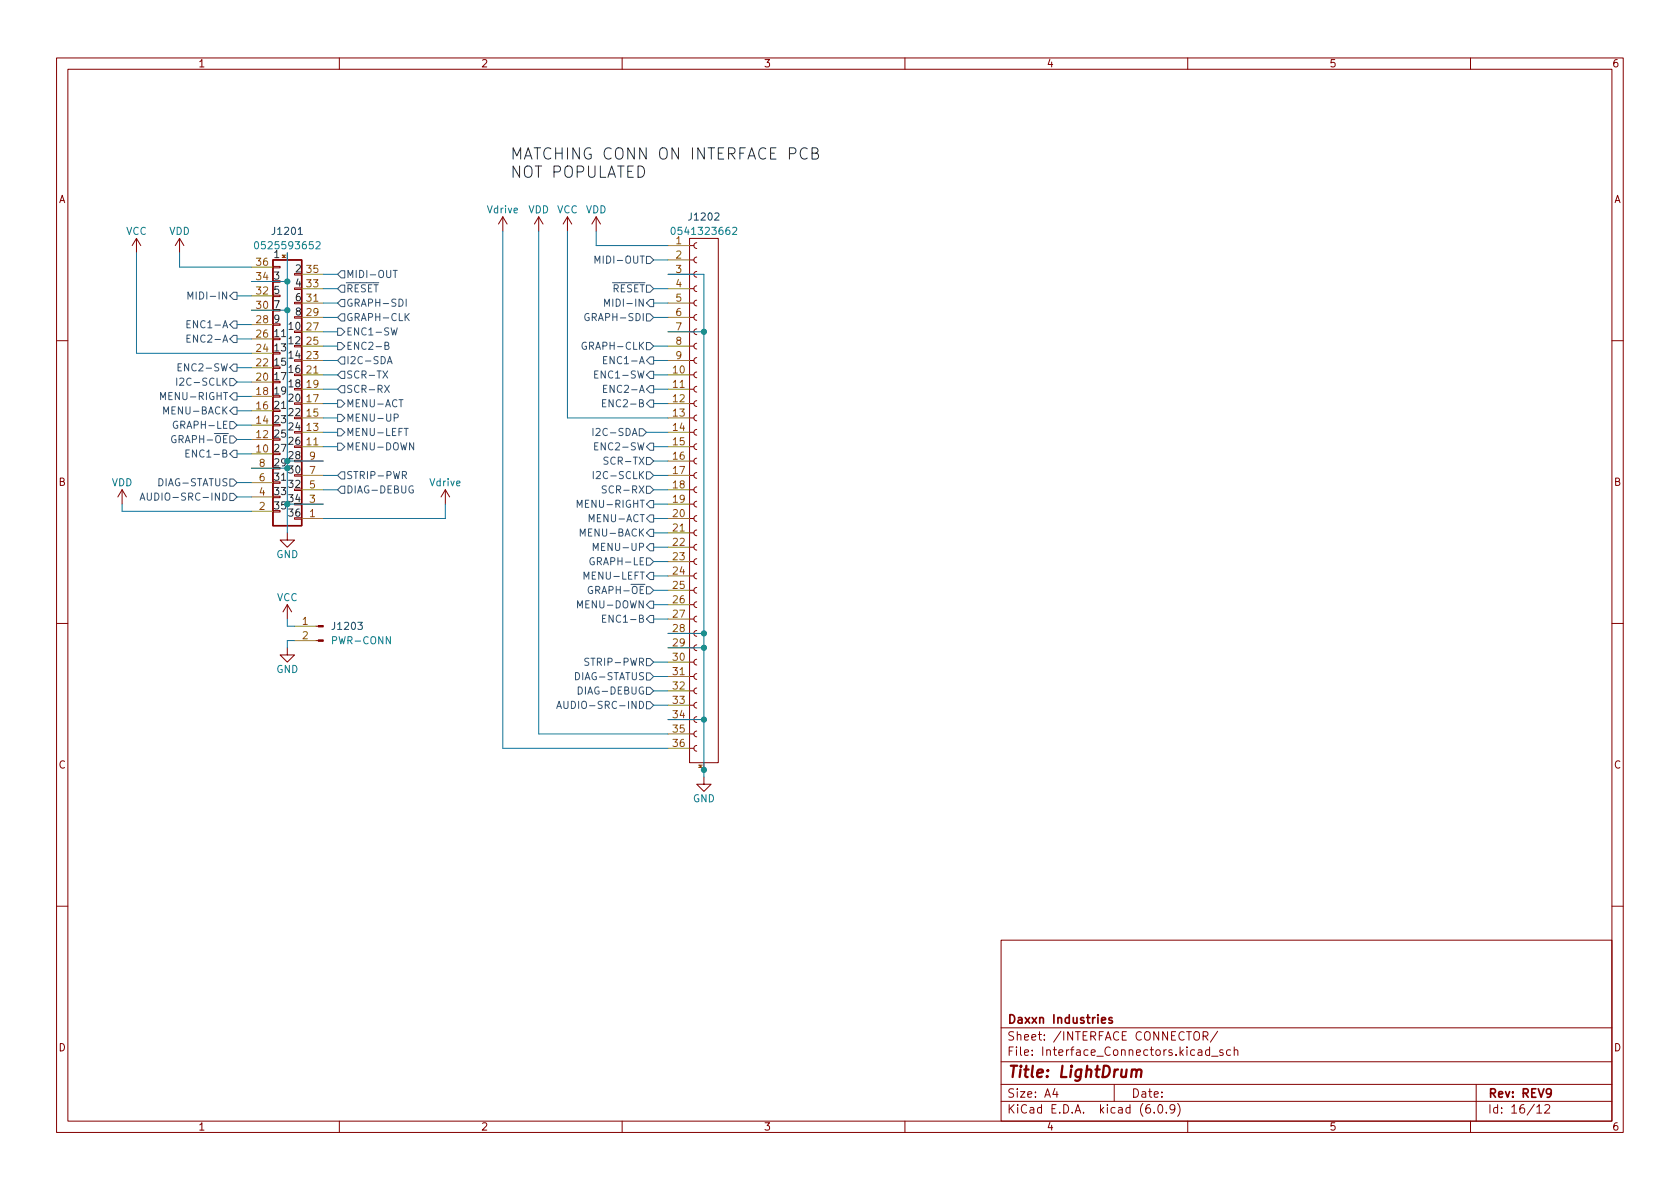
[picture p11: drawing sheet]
<svg xmlns="http://www.w3.org/2000/svg" width="297mm" height="210mm" viewBox="0 0 297 210" stroke-linecap="round" stroke-linejoin="round" font-family="sans-serif">
<g fill="none" stroke="#840000" stroke-width=".18">
<path d="M10 10.2h277v190.1h-277zM12 12.2h273v186.1h-273zM60 10.2v2M110 10.2v2M160 10.2v2M210 10.2v2M260 10.2v2M88.9 38.3l-.8 1.3M88.9 38.3v2.6M88.9 38.3l.8 1.3M95.2 38.3l-.7 1.3M95.2 38.3v2.6"/>
<path d="M95.2 38.3l.8 1.3M100.3 38.3l-.7 1.3M100.3 38.3v2.6M100.3 38.3l.8 1.3M105.4 38.3l-.8 1.3M105.4 38.3v2.6M105.4 38.3l.8 1.3M24.1 42.2l-.7 1.2M24.1 42.2v2.5M24.1 42.2l.8 1.2M31.7 42.2l-.7 1.2M31.7 42.2v2.5"/>
<path d="M31.7 42.2l.8 1.2M48.3 47.1h1.2v.3h-1.2zM121.9 42.2h5.1v92.7h-5.1zM121.9 58.7h.8M121.9 56.1h.8M121.9 53.6h.8M121.9 51h.8M121.9 48.5h.8M121.9 46h.8M121.9 43.4h.8M123.2 58.2l-.4 .1-.1 .4 .1 .3 .4 .2M123.2 55.6l-.4 .2-.1 .3 .1 .4 .4 .1"/>
<path d="M123.2 53.1l-.4 .1-.1 .4 .1 .3 .4 .2M123.2 50.5l-.4 .2-.1 .3 .1 .4 .4 .2M123.2 48l-.4 .1-.1 .4 .1 .4 .4 .1M123.2 45.5l-.4 .1-.1 .4 .1 .3 .4 .2M123.2 42.9l-.4 .2-.1 .3 .1 .4 .4 .1M10 60.2h2M121.9 79h.8M121.9 76.4h.8M121.9 73.9h.8M121.9 71.4h.8M121.9 68.8h.8M121.9 66.3h.8"/>
<path d="M121.9 63.7h.8M121.9 61.2h.8M123.2 78.5l-.4 .1-.1 .4 .1 .3 .4 .2M123.2 75.9l-.4 .2-.1 .3 .1 .4 .4 .2M123.2 73.4l-.4 .1-.1 .4 .1 .4 .4 .1M123.2 70.9l-.4 .1-.1 .4 .1 .3 .4 .2M123.2 68.3l-.4 .2-.1 .3 .1 .4 .4 .1M123.2 65.8l-.4 .1-.1 .4 .1 .3 .4 .2M123.2 63.2l-.4 .2-.1 .3 .1 .4 .4 .2M123.2 60.7l-.4 .1-.1 .4 .1 .4 .4 .1M285 60.2h2M21.6 86.6l-.8 1.3"/>
<path d="M21.6 86.6v2.5M21.6 86.6l.8 1.3M50.8 94.2v1.3h1.3l-1.3 1.3-1.3-1.3h1.3M78.7 86.6l-.7 1.3M78.7 86.6v2.5M78.7 86.6l.8 1.3M121.9 99.3h.8M121.9 96.8h.8M121.9 94.2h.8M121.9 91.7h.8M121.9 89.1h.8M121.9 86.6h.8"/>
<path d="M121.9 84.1h.8M121.9 81.5h.8M123.2 98.8l-.4 .1-.1 .4 .1 .4 .4 .1M123.2 96.3l-.4 .1-.1 .4 .1 .3 .4 .2M123.2 93.7l-.4 .2-.1 .3 .1 .4 .4 .1M123.2 91.2l-.4 .1-.1 .4 .1 .3 .4 .2M123.2 88.6l-.4 .2-.1 .3 .1 .4 .4 .2M123.2 86.1l-.4 .1-.1 .4 .1 .4 .4 .1M123.2 83.6l-.4 .1-.1 .4 .1 .3 .4 .2M123.2 81l-.4 .2-.1 .3 .1 .4 .4 .1M10 110.2h2M50.8 114.5v1.3h1.3l-1.3 1.3-1.3-1.3h1.3"/>
<path d="M50.8 106.9l-.8 1.3M50.8 106.9v2.6M50.8 106.9l.8 1.3M55.9 113.3h.4M55.9 110.7h.4M121.9 119.6h.8M121.9 117.1h.8M121.9 114.5h.8M121.9 112h.8M121.9 109.5h.8M121.9 106.9h.8M121.9 104.4h.8"/>
<path d="M121.9 101.8h.8M123.2 119.1l-.4 .2-.1 .3 .1 .4 .4 .1M123.2 116.6l-.4 .1-.1 .4 .1 .3 .4 .2M123.2 114l-.4 .2-.1 .3 .1 .4 .4 .2M123.2 111.5l-.4 .1-.1 .4 .1 .4 .4 .1M123.2 109l-.4 .1-.1 .4 .1 .3 .4 .2M123.2 106.4l-.4 .2-.1 .3 .1 .4 .4 .1M123.2 103.9l-.4 .1-.1 .4 .1 .3 .4 .2M123.2 101.3l-.4 .2-.1 .3 .1 .4 .4 .2M285 110.2h2M121.9 132.3h.8M121.9 129.8h.8"/>
<path d="M121.9 127.2h.8M121.9 124.7h.8M121.9 122.2h.8M123.2 131.8l-.4 .2-.1 .3 .1 .4 .4 .1M123.2 129.3l-.4 .1-.1 .4 .1 .3 .4 .2M123.2 126.7l-.4 .2-.1 .3 .1 .4 .4 .2M123.2 124.2l-.4 .1-.1 .4 .1 .4 .4 .1M123.2 121.7l-.4 .1-.1 .4 .1 .3 .4 .2M124.5 137.4v1.3h1.2l-1.2 1.2-1.3-1.2h1.3M10 160.2h2M177 166.3h108v32h-108zM285 160.2h2"/>
<path d="M60 198.3v2M110 198.3v2M160 198.3v2M177 194.8h108M177 191.8h108M177 187.8h108M177 181.8h108M186.5 192.5l-.4 1h1M186.9 193v1M197 191.8v3M204.1 196.7v.1M204.9 195.4l.2-.1a.81 .81 0 0 1 .6 .7 .81 .81 0 0 1-.3 .8h-.2a.81 .81 0 0 1-.6-.6 .81 .81 0 0 1 .3-.8z"/>
<path d="M206.2 196.7v.1M207.7 196l-.3 .3h-.3l-.2-.3 .1-.6 .4-.1 .2 .2a.99 .99 0 0 1-.3 1.3h-.3M208.2 195.1a1.72 1.72 0 0 1 0 2.3M210 198.3v2M212.7 183.2l.7-.1 .2-.2-.1-.3-.2-.2h-.6v1.5M213.1 183.2l.5 .7M213.9 185.7l-.5-.1-.3 .3v.4l.2 .3h.6M213.9 185.1v1.5M214.2 186.8h1.2M215.3 182.4l-1.3 1.9M216.2 185.7l-.3-.1-.3 .2 .1 .3 .5 .1v.4h-.6M217.6 185.7l-.5-.1-.2 .3v.4l.1 .3h.6"/>
<path d="M218.2 185.8l.2-.2 .4 .1 .1 .9M218.2 185.1v1.5M260 198.3v2M261 191.8v6.5M271.7 195.8l.5-.5v1.5M271.7 196.8h.9M273.1 195.5l.6-.2 .2 .2 .1 .3-.9 1h.9"/>
</g>
<path d="M196.6 180l-.3-.1-.2 .2v.3l.5 .1v.4h-.5M274.3 193.2l-.3 .3h-.3l-.3-.3 .2-.6 .4-.1 .2 .2a.99 .99 0 0 1-.4 1.3h-.2" fill="none" stroke="#840000" stroke-width=".3"/>
<path d="M200.1 189.3a.49 .49 0 0 1 .9 .1l-.2 1.1M201 189.4a.5 .5 0 0 1 .8-.2l-.1 1.3" fill="none" stroke="#840000" stroke-width=".4"/>
<g fill="#840000" stroke="#840000" stroke-width=".18">
<path d="M56.3 113.2h.8v.2h-.8z"/>
<path d="M56.3 110.6h.8v.3h-.8z"/>
</g>
<g fill="none" stroke="#a0a006" stroke-width=".18">
<path d="M44.4 59.9h3.9M44.4 57.4h3.9M44.4 54.9h3.9M44.4 52.3h3.9M44.4 49.8h3.9M44.4 47.2h3.9M50.8 44.7v1.3M53.3 48.5h3.8M53.3 51h3.8M53.3 53.6h3.8M53.3 56.1h3.8M53.3 58.7h3.8"/>
<path d="M118.1 43.4h3.8M118.1 46h3.8M118.1 48.5h3.8M118.1 51h3.8M118.1 53.6h3.8M118.1 56.1h3.8M118.1 58.7h3.8M44.4 77.7h3.9M44.4 75.2h3.9M44.4 72.6h3.9M44.4 70.1h3.9M44.4 67.6h3.9"/>
<path d="M44.4 65h3.9M44.4 62.5h3.9M53.3 66.3h3.8M53.3 68.8h3.8M53.3 71.4h3.8M53.3 73.9h3.8M53.3 76.4h3.8M53.3 79h3.8M53.3 61.2h3.8M53.3 63.7h3.8M118.1 66.3h3.8M118.1 68.8h3.8"/>
<path d="M118.1 71.4h3.8M118.1 73.9h3.8M118.1 76.4h3.8M118.1 79h3.8M118.1 61.2h3.8M118.1 63.7h3.8M44.4 80.3h3.9M44.4 90.4h3.9M44.4 87.9h3.9M44.4 85.3h3.9M44.4 82.8h3.9M53.3 81.5h3.8"/>
<path d="M53.3 84.1h3.8M53.3 86.6h3.8M53.3 89.1h3.8M53.3 91.7h3.8M118.1 81.5h3.8M118.1 84.1h3.8M118.1 86.6h3.8M118.1 89.1h3.8M118.1 91.7h3.8M118.1 94.2h3.8M118.1 96.8h3.8M118.1 99.3h3.8"/>
<path d="M52.1 110.7h3.8M52.1 113.3h3.8M118.1 101.8h3.8M118.1 104.4h3.8M118.1 106.9h3.8M118.1 109.5h3.8M118.1 112h3.8M118.1 114.5h3.8M118.1 117.1h3.8M118.1 119.6h3.8M118.1 122.2h3.8M118.1 124.7h3.8"/>
<path d="M118.1 127.2h3.8M118.1 129.8h3.8M118.1 132.3h3.8M124.5 134.9v1.2"/>
</g>
<path d="M45.1 42.9l.2-.2a.68 .68 0 0 1 .4 .7 .68 .68 0 0 1-.4 .6l-.2-.1-.1-.4zM55.9 42.9l.5-.2 .2 .4-.8 .9h.8M118.8 40.3l.2-.1a.68 .68 0 0 1 .4 .6 .68 .68 0 0 1-.4 .7l-.2-.2-.1-.3zM129.5 40.3l.5-.1 .3 .4-.8 .9h.8" fill="none" stroke="#128875" stroke-width=".18"/>
<path d="M48.3 46h5v47h-5z" fill="#fcfcfc" stroke="#fcfcfc" stroke-width=".18"/>
<path d="M48.3 46h5v47h-5z" fill="none" stroke="#840000" stroke-width=".25"/>
<path d="M52.7 41.5h.8" fill="none" stroke="#005550" stroke-width=".18"/>
<g fill="none" stroke="#345372" stroke-width=".18">
<path d="M33.1 59.8h.4M33.1 57.3h.4M33.2 52.9v-1.3l.5 .9 .4-.9v1.3M33.7 59.2h-.6v1.3h.6M33.7 56.7h-.6v1.3h.6M41.3 59.3h.6v1.3h-.6l-.7-.7zM41.3 56.8h.6v1.2h-.6l-.7-.6zM41.3 51.7h.6v1.3h-.6l-.7-.7zM59.7 56.1l.6-.6h.7v1.3h-.7zM59.7 53.6l.6-.6h.7v1.2h-.7zM59.7 58h.6l.7 .7-.7 .6h-.6zM59.7 51l.6-.6h.7v1.3h-.7z"/>
<path d="M59.7 48.5l.6-.6h.7v1.2h-.7zM69.1 58l.4 1.2 .2-.9 .2 .9 .3-1.2M69.5 47.8h.7M69.9 47.8v1.3M71.8 56l.6 .7M71.8 52.9v1.3M72.4 55.4l-.8 .8M104.1 55.5a.59 .59 0 0 0-.7 .6 .59 .59 0 0 0 .7 .5l.1-.4h-.3M105.2 46.5v-1.2l.4 .9 .5-.9v1.2M106.9 54.2v-1.3l.4 .9 .4-.9v1.3M114.3 50.4h.6l.7 .6-.7 .7h-.6zM114.3 55.5h.6l.7 .6-.7 .7h-.6z"/>
<path d="M114.3 45.3h.6l.7 .7-.7 .6h-.6zM114.9 53h.7v1.2h-.7l-.6-.6zM28.4 70.7v-1.3l.4 .9 .4-.9v1.3M28.9 73.2v-1.3l.5 .9 .4-.9v1.3M31.2 66.9v1.2M31.4 74.5a.59 .59 0 0 0-.8 .6 .59 .59 0 0 0 .8 .6v-.5h-.2M31.5 64.9h.4M31.8 67l.5-.1 .2 .3-.8 .9h.8M32.1 64.3h-.6v1.3h.6M33.5 79.6h-.6v1.2h.6M40.6 66.9h.7l.6 .7-.6 .6h-.7zM40.6 74.5h.7l.6 .7-.6 .6h-.7z"/>
<path d="M40.6 77.1h.7l.6 .6-.6 .7h-.7zM41.3 69.5h.6v1.2h-.6l-.7-.6zM41.3 72h.6v1.3h-.6l-.7-.7zM41.3 79.6h.6v1.3h-.6l-.7-.6zM41.3 64.4h.6v1.3h-.6l-.7-.7zM59.7 66.3l.6-.6h.7v1.2h-.7zM59.7 70.7h.6l.7 .7-.7 .6h-.6zM59.7 73.3h.6l.7 .6-.7 .6h-.6zM59.7 78.4h.6l.7 .6-.7 .6h-.6zM59.7 75.8h.6l.7 .6-.7 .7h-.6zM59.7 60.6h.6l.7 .6-.7 .6h-.6zM60.3 68.2h.7v1.3h-.7l-.6-.7z"/>
<path d="M60.3 63.1h.7v1.3h-.7l-.6-.7zM67.7 65.6l.8 1.3M68 68.1l.8 1.3M68.1 61.1h.5l.1-.2v-.3l-.6-.1v1.3h.4l.2-.1 .1-.3-.3-.3M68.5 64.3l.4-1.2 .4 1.2M68.5 65.6l-.8 1.3M68.6 64h.6M68.8 68.1l-.8 1.3M69.7 73.9l.6-.1 .1-.2v-.3l-.7-.1v1.3M70.5 70.7h.8M71.4 75.8h.8M73.1 78.3v1.3l-.7-1.3v1.3"/>
<path d="M103.6 60.6a.59 .59 0 0 0-.7 .5 .59 .59 0 0 0 .7 .6l.1-.5h-.3M104.8 75.8v1.2M105.1 78.9h.5M105.1 66.2h.5M105.7 78.3h-.6v1.3h.6M105.7 65.6h-.6v1.3h.6M106.5 71.3h.5M106.7 68.7h.4M106.7 63.7h.4M107.1 70.7h-.6v1.2h.6M107.3 68.1h-.6v1.3h.6M107.3 63.1h-.6v1.2h.6"/>
<path d="M113 75.8h.7l.6 .6-.6 .7h-.7zM114.3 60.6h.6l.7 .6-.7 .6h-.6zM114.9 78.4h.7v1.2h-.7l-.6-.6zM114.9 70.7h.7v1.3h-.7l-.6-.6zM114.9 68.2h.7v1.3h-.7l-.6-.7zM114.9 63.1h.7v1.3h-.7l-.6-.7zM114.9 65.7h.7v1.2h-.7l-.6-.6zM24.8 88.5l.4-1.3 .4 1.3M24.9 88.1h.6M26 87.2v1l.3 .3 .3-.1 .2-.2v-1M32.9 80.2h.4M40.6 87.2h.7l.6 .7-.6 .6h-.7z"/>
<path d="M40.6 84.7h.7l.6 .6-.6 .7h-.7zM60.3 83.4h.7v1.3h-.7l-.6-.6zM60.3 86h.7v1.2h-.7l-.6-.6zM71.1 84h.6l.2-.2-.1-.3-.7-.1v1.2M71.4 84l.5 .6M73 86a.59 .59 0 0 0-.7 .5 .59 .59 0 0 0 .7 .6l.1-.5h-.3M102.1 89.7v-1.2l.4 .9 .4-.9v1.2M102.6 94.8v-1.3l.4 .9 .4-.9v1.3M104.2 92.3v-1.3l.4 .9 .4-.9v1.3M104.9 97.3v-1.2l.4 .9 .4-.9v1.2M104.9 83.4v1.2M105 98.7a.59 .59 0 0 0-.7 .5 .59 .59 0 0 0 .7 .6l.1-.5h-.3"/>
<path d="M105.4 83.5l.5-.1 .3 .3-.8 .9h.8M107.2 86l-.5-.1-.2 .1v.4l.6 .2 .1 .3-.2 .3-.5-.1M107.5 80.9l-.5-.1-.2 .3 .1 .3 .5 .2v.4l-.1 .1-.5-.1M114.3 86h.6l.7 .6-.7 .6h-.6zM114.3 98.7h.6l.7 .6-.7 .6h-.6zM114.3 80.9h.6l.7 .6-.7 .7h-.6zM114.3 83.4h.6l.7 .7-.7 .6h-.6zM114.9 88.5h.7v1.3h-.7l-.6-.7zM114.9 93.6h.7v1.3h-.7l-.6-.7zM114.9 96.1h.7v1.3h-.7l-.6-.6zM114.9 91.1h.7v1.2h-.7l-.6-.6zM102.1 107.5v-1.3l.4 .9 .5-.9v1.3"/>
<path d="M103.3 102.4v-1.2l.4 .9 .4-.9v1.2M104.1 116.5l-.5-.1-.2 .1v.4l.6 .2 .1 .3-.2 .3-.5-.1M106.5 109.4h.5M107.1 108.8h-.6v1.2h.6M114.3 103.8h.6l.7 .6-.7 .6h-.6zM114.3 116.5h.6l.7 .6-.7 .6h-.6zM114.3 119h.6l.7 .6-.7 .7h-.6zM114.9 106.3h.7v1.3h-.7l-.6-.7zM114.9 101.2h.7v1.3h-.7l-.6-.7zM114.9 108.8h.7v1.3h-.7l-.6-.6zM98.4 125.3l.5-1.3 .4 1.3M98.6 124.9h.6"/>
<path d="M99.7 124v1l.2 .3 .4-.1 .1-.2v-1M114.3 124.1h.6l.7 .6-.7 .6h-.6zM114.3 121.5h.6l.7 .7-.7 .6h-.6z"/>
</g>
<path d="M143.6 27.1h.6a.49 .49 0 0 0 .4-.5 .49 .49 0 0 0-.4-.5h-.6v2h.7a.53 .53 0 0 0 .4-.5 .53 .53 0 0 0-.5-.5M49.8 59.5h.7M49.8 72.2h.7M49.8 84.9h.7" fill="none" stroke="#2c2c2c" stroke-width=".18"/>
<g fill="none" stroke="#0a73a0" stroke-width=".18">
<path d="M24.1 44.7v17.8h20.3M31.7 44.7v2.5h12.7M41.9 59.9h2.5M41.9 57.4h2.5M41.9 52.3h2.5M44.4 54.9h6.4M44.4 49.8h6.4M50.8 44.7v49.5M57.1 56.1h2.6M57.1 58.7h2.6M57.1 48.5h2.6M57.1 51h2.6"/>
<path d="M57.1 53.6h2.6M88.9 40.9v91.4h29.2M95.2 40.9v88.9h22.9M100.3 40.9v33h17.8M105.4 40.9v2.5h12.7M115.6 56.1h2.5M115.6 46h2.5M115.6 51h2.5M115.6 53.6h2.5M118.1 48.5h6.4v88.9M118.1 58.7h6.4M41.9 70.1h2.5"/>
<path d="M41.9 75.2h2.5M41.9 77.7h2.5M41.9 65h2.5M41.9 67.6h2.5M41.9 72.6h2.5M57.1 71.4h2.6M57.1 68.8h2.6M57.1 76.4h2.6M57.1 73.9h2.6M57.1 79h2.6M57.1 63.7h2.6M57.1 61.2h2.6"/>
<path d="M57.1 66.3h2.6M114.3 76.4h3.8M115.6 71.4h2.5M115.6 68.8h2.5M115.6 79h2.5M115.6 63.7h2.5M115.6 61.2h2.5M115.6 66.3h2.5M21.6 89.1v1.3h22.8M41.9 85.3h2.5M41.9 80.3h2.5M41.9 87.9h2.5"/>
<path d="M44.4 82.8h6.4M50.8 81.5h6.3M50.8 89.1h6.3M57.1 86.6h2.6M57.1 84.1h2.6M78.7 89.1v2.6h-21.6M115.6 94.2h2.5M115.6 96.8h2.5M115.6 99.3h2.5M115.6 81.5h2.5M115.6 86.6h2.5M115.6 89.1h2.5"/>
<path d="M115.6 91.7h2.5M115.6 84.1h2.5M50.8 109.5v1.2h1.3M52.1 113.3h-1.3v1.2M115.6 117.1h2.5M115.6 119.6h2.5M115.6 101.8h2.5M115.6 109.5h2.5M115.6 104.4h2.5M115.6 106.9h2.5M118.1 114.5h6.4M118.1 112h6.4"/>
<path d="M115.6 122.2h2.5M115.6 124.7h2.5M118.1 127.2h6.4"/>
</g>
<g fill="#028f99" stroke="#028f99" stroke-width=".18">
<circle cx="124.5" cy="136.1" r=".46"/>
<circle cx="124.5" cy="127.2" r=".46"/>
<circle cx="124.5" cy="112" r=".46"/>
<circle cx="124.5" cy="114.5" r=".46"/>
<circle cx="50.8" cy="82.8" r=".46"/>
<circle cx="50.8" cy="81.5" r=".46"/>
<circle cx="50.8" cy="89.1" r=".46"/>
<circle cx="124.5" cy="58.7" r=".46"/>
<circle cx="50.8" cy="49.8" r=".46"/>
<circle cx="50.8" cy="54.9" r=".46"/>
</g>
<g font-size="2.8" fill="#2c2c2c">
<text x="90.2" y="28.2">MATCHING CONN ON INTERFACE PCB</text>
<text x="90.2" y="31.4">NOT POPULATED</text>
</g>
<text font-size="2.8" fill="#840000" x="178" y="190.6">Title: LightDrum</text>
<g font-size="2.1" fill="#840000">
<text x="178" y="184">Sheet: /INTERFACE CONNECTOR/</text>
<text x="178" y="181">Daxxn Industries</text>
<text x="178" y="186.7">File: Interface_Connectors.kicad_sch</text>
<text x="178" y="196.9">KiCad E.D.A. kicad (6.0.9)</text>
<text x="178" y="194.1">Size: A4</text>
<text x="200" y="194.1">Date:</text>
<text x="263" y="194.1">Rev: REV9</text>
<text x="263" y="196.9">Id: 16/12</text>
</g>
<g font-size="1.8" fill="#840000">
<text x="35" y="11.9">1</text>
<text x="85" y="11.9">2</text>
<text x="135" y="11.9">3</text>
<text x="185" y="11.9">4</text>
<text x="235" y="11.9">5</text>
<text x="285" y="11.9">6</text>
<text x="10.3" y="35.9">A</text>
<text x="285.3" y="35.9">A</text>
<text x="10.3" y="85.9">B</text>
<text x="285.3" y="85.9">B</text>
<text x="10.3" y="135.9">C</text>
<text x="285.3" y="135.9">C</text>
<text x="10.3" y="185.9">D</text>
<text x="285.3" y="185.9">D</text>
<text x="35" y="199.9">1</text>
<text x="85" y="199.9">2</text>
<text x="135" y="199.9">3</text>
<text x="185" y="199.9">4</text>
<text x="235" y="199.9">5</text>
<text x="285" y="199.9">6</text>
</g>
<g font-size="1.8" fill="#128875">
<text x="22.3" y="41.5">VCC</text>
<text x="29.9" y="41.5">VDD</text>
<text x="86.2" y="37.7">Vdrive</text>
<text x="93.4" y="37.7">VDD</text>
<text x="98.5" y="37.7">VCC</text>
<text x="103.5" y="37.7">VDD</text>
<text x="119.5" y="41.5">0541323662</text>
<text x="45.9" y="44.1">0525593652</text>
<text x="19.7" y="86">VDD</text>
<text x="76" y="86">Vdrive</text>
<text x="48.8" y="98.7">GND</text>
<text x="48.9" y="106.3">VCC</text>
<text x="59" y="113.9">PWR-CONN</text>
<text x="48.8" y="119">GND</text>
<text x="122.5" y="141.9">GND</text>
</g>
<g font-size="1.8" fill="#005550">
<text x="48.3" y="41.5">J1201</text>
<text x="122" y="39">J1202</text>
<text x="58.9" y="111.4">J1203</text>
</g>
<g font-size="1.8" fill="#8c5a0a">
<text x="45.4" y="47">36</text>
<text x="119.5" y="43.2">1</text>
<text x="119.5" y="45.7">2</text>
<text x="45.4" y="52.1">32</text>
<text x="45.4" y="49.5">34</text>
<text x="54.3" y="53.3">31</text>
<text x="54.3" y="50.8">33</text>
<text x="54.3" y="48.3">35</text>
<text x="119.5" y="48.3">3</text>
<text x="119.5" y="50.8">4</text>
<text x="119.5" y="53.3">5</text>
<text x="45.4" y="59.7">26</text>
<text x="45.4" y="57.1">28</text>
<text x="45.4" y="54.6">30</text>
<text x="54.3" y="58.4">27</text>
<text x="54.3" y="55.9">29</text>
<text x="119.5" y="55.9">6</text>
<text x="119.5" y="58.4">7</text>
<text x="45.4" y="64.8">22</text>
<text x="45.4" y="62.2">24</text>
<text x="54.3" y="63.5">23</text>
<text x="54.3" y="61">25</text>
<text x="119.5" y="61">8</text>
<text x="119.5" y="63.5">9</text>
<text x="45.4" y="69.8">18</text>
<text x="45.4" y="67.3">20</text>
<text x="54.3" y="71.1">17</text>
<text x="54.3" y="68.6">19</text>
<text x="54.3" y="66">21</text>
<text x="119" y="66">10</text>
<text x="119" y="68.6">11</text>
<text x="119" y="71.1">12</text>
<text x="45.4" y="77.5">12</text>
<text x="45.4" y="74.9">14</text>
<text x="45.4" y="72.4">16</text>
<text x="54.3" y="76.2">13</text>
<text x="54.3" y="73.7">15</text>
<text x="119" y="73.7">13</text>
<text x="119" y="76.2">14</text>
<text x="45.4" y="80">10</text>
<text x="45.9" y="82.5">8</text>
<text x="54.3" y="78.7">11</text>
<text x="54.8" y="83.8">7</text>
<text x="54.8" y="81.3">9</text>
<text x="119" y="78.7">15</text>
<text x="119" y="81.3">16</text>
<text x="119" y="83.8">17</text>
<text x="45.9" y="87.6">4</text>
<text x="45.9" y="85.1">6</text>
<text x="54.8" y="88.9">3</text>
<text x="54.8" y="86.4">5</text>
<text x="119" y="86.4">18</text>
<text x="119" y="88.9">19</text>
<text x="45.9" y="90.2">2</text>
<text x="54.8" y="91.4">1</text>
<text x="119" y="91.4">20</text>
<text x="119" y="94">21</text>
<text x="119" y="96.5">22</text>
<text x="119" y="99.1">23</text>
<text x="119" y="101.6">24</text>
<text x="119" y="104.1">25</text>
<text x="119" y="106.7">26</text>
<text x="53.5" y="110.5">1</text>
<text x="53.5" y="113">2</text>
<text x="119" y="109.2">27</text>
<text x="119" y="111.8">28</text>
<text x="119" y="114.3">29</text>
<text x="119" y="116.8">30</text>
<text x="119" y="119.4">31</text>
<text x="119" y="121.9">32</text>
<text x="119" y="124.5">33</text>
<text x="119" y="127">34</text>
<text x="119" y="129.5">35</text>
<text x="119" y="132.1">36</text>
</g>
<g font-size="1.8" fill="#2c2c2c">
<text x="48.3" y="45.6">1</text>
<text x="48.3" y="52">5</text>
<text x="48.3" y="49.4">3</text>
<text x="52.1" y="48.2">2</text>
<text x="52.1" y="50.7">4</text>
<text x="52.1" y="53.2">6</text>
<text x="48.3" y="54.5">7</text>
<text x="48.3" y="57">9</text>
<text x="48.3" y="59.6">11</text>
<text x="51.4" y="58.3">10</text>
<text x="52.1" y="55.8">8</text>
<text x="48.3" y="62.1">13</text>
<text x="48.3" y="64.7">15</text>
<text x="51.4" y="60.9">12</text>
<text x="51.4" y="63.4">14</text>
<text x="51.4" y="65.9">16</text>
<text x="48.3" y="69.7">19</text>
<text x="48.3" y="67.2">17</text>
<text x="51.4" y="68.5">18</text>
<text x="51.4" y="71">20</text>
<text x="48.3" y="72.3">21</text>
<text x="48.3" y="74.8">23</text>
<text x="48.3" y="77.4">25</text>
<text x="51.4" y="76.1">24</text>
<text x="51.4" y="73.6">22</text>
<text x="48.3" y="79.9">27</text>
<text x="48.3" y="82.4">29</text>
<text x="51.4" y="81.2">28</text>
<text x="51.4" y="78.6">26</text>
<text x="51.4" y="83.7">30</text>
<text x="48.3" y="85">31</text>
<text x="48.3" y="87.5">33</text>
<text x="51.4" y="86.3">32</text>
<text x="51.4" y="88.8">34</text>
<text x="48.3" y="90.1">35</text>
<text x="51.4" y="91.3">36</text>
</g>
<g font-size="1.8" fill="#345372">
<text x="106.1" y="46.6">MIDI-OUT</text>
<text x="34.4" y="53">MIDI-IN</text>
<text x="61.2" y="51.7">~{RESET}</text>
<text x="61.2" y="49.1">MIDI-OUT</text>
<text x="106.8" y="51.7">~{RESET}</text>
<text x="33.9" y="58">ENC1-A</text>
<text x="61.2" y="56.8">GRAPH-CLK</text>
<text x="61.2" y="54.2">GRAPH-SDI</text>
<text x="61.2" y="59.3">ENC1-SW</text>
<text x="104.2" y="56.8">GRAPH-SDI</text>
<text x="108" y="54.2">MIDI-IN</text>
<text x="32.3" y="65.7">ENC2-SW</text>
<text x="33.9" y="60.6">ENC2-A</text>
<text x="61.2" y="64.4">I2C-SDA</text>
<text x="61.2" y="61.8">ENC2-B</text>
<text x="103.5" y="61.8">GRAPH-CLK</text>
<text x="107.5" y="64.4">ENC1-A</text>
<text x="29.2" y="70.7">MENU-RIGHT</text>
<text x="32.3" y="68.2">I2C-SCLK</text>
<text x="61.2" y="66.9">SCR-TX</text>
<text x="61.2" y="69.5">SCR-RX</text>
<text x="106" y="66.9">ENC1-SW</text>
<text x="107.5" y="69.5">ENC2-A</text>
<text x="29.5" y="73.3">MENU-BACK</text>
<text x="31.2" y="75.8">GRAPH-LE</text>
<text x="61.2" y="72">MENU-ACT</text>
<text x="61.2" y="74.5">MENU-UP</text>
<text x="61.2" y="77.1">MENU-LEFT</text>
<text x="105.8" y="77.1">I2C-SDA</text>
<text x="107.5" y="72">ENC2-B</text>
<text x="29.5" y="78.4">GRAPH-~{OE}</text>
<text x="33.9" y="80.9">ENC1-B</text>
<text x="61.2" y="79.6">MENU-DOWN</text>
<text x="106" y="79.6">ENC2-SW</text>
<text x="107.5" y="82.2">SCR-TX</text>
<text x="26.8" y="88.5">AUDIO-SRC-IND</text>
<text x="28.4" y="86">DIAG-STATUS</text>
<text x="61.2" y="84.7">STRIP-PWR</text>
<text x="61.2" y="87.2">DIAG-DEBUG</text>
<text x="102.8" y="89.8">MENU-RIGHT</text>
<text x="106" y="84.7">I2C-SCLK</text>
<text x="107.3" y="87.2">SCR-RX</text>
<text x="103.2" y="94.9">MENU-BACK</text>
<text x="104.7" y="92.3">MENU-ACT</text>
<text x="104.9" y="99.9">GRAPH-LE</text>
<text x="105.9" y="97.4">MENU-UP</text>
<text x="102.7" y="107.6">MENU-DOWN</text>
<text x="103.2" y="105">GRAPH-~{OE}</text>
<text x="103.9" y="102.5">MENU-LEFT</text>
<text x="107.5" y="110.1">ENC1-B</text>
<text x="104.2" y="117.7">STRIP-PWR</text>
<text x="100.5" y="125.3">AUDIO-SRC-IND</text>
<text x="102" y="120.3">DIAG-STATUS</text>
<text x="102.7" y="122.8">DIAG-DEBUG</text>
</g>
<g font-size=".9" fill="#8c5a0a">
<text x="50.5" y="45.7" transform="rotate(-90 50.5 45.7)">M</text>
<text x="124.2" y="135.9" transform="rotate(-90 124.2 135.9)">M</text>
</g>
</svg>
